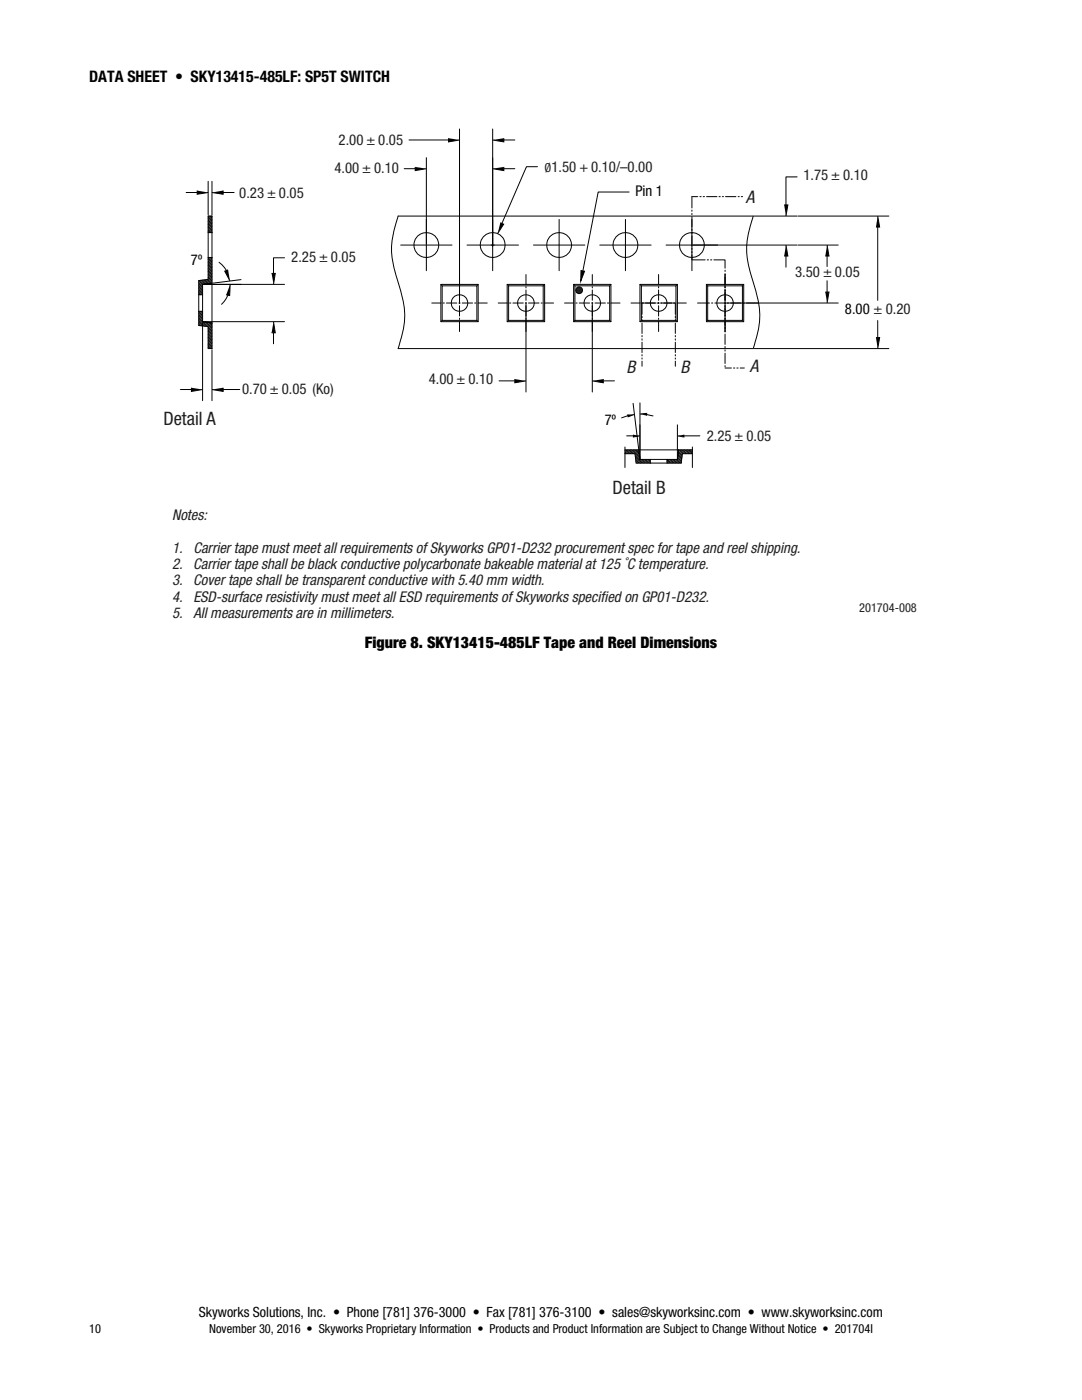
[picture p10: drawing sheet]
<svg xmlns="http://www.w3.org/2000/svg" width="216mm" height="279mm" viewBox="0 0 216 279" stroke-linecap="round" stroke-linejoin="round" font-family="sans-serif">
<g fill="none" stroke="#010202" stroke-width=".2">
<path d="M81.6 27.9h7.9M91.7 25.7v34.6M98.3 25.7v28.3M100.5 27.9h2.2M139.2 39.2h-1.1v2.3M139.7 39.2h.2M140.3 39.2h.3M141 39.2h2.1M143.5 39.2h.2M144.1 39.2h.3M144.8 39.2h2M147.3 39.2h.2"/>
<path d="M147.9 39.2h.3M79.4 43.1h70.9a17.1 17.1 0 0 0 0 13.2 16.9 16.9 0 0 1 .4 11.8l-.4 1.5h-70.9M80 48.9h10.2M85.1 46.4a2.48 2.48 0 0 1 2.4 2.5 2.48 2.48 0 0 1-2.4 2.5M85.1 43.8v10.2M93.2 48.9h10.3M119.7 48.9h10.2M124.8 43.8v10.2M132.9 48.9h10.3M138.1 50.8v1.1h2.6M138.1 41.9v.3M138.1 42.6v.2"/>
<path d="M138.1 43.2v10.8M141.1 51.9h.3M141.8 51.9h.2M142.5 51.9h2.2v1.6M144.7 53.9v.3M144.7 54.6v.3M144.7 55.3v2M144.7 57.7v.3M144.7 58.4v.2M144.7 59v2.1M144.7 61.6v.2M144.7 62.2v.2"/>
<path d="M144.7 62.9v2M144.7 65.3v.3M144.7 66v.3M144.7 66.7v2M144.7 69.2v.2M144.7 69.8v.3M144.7 70.5v2.1M144.7 73v.2M144.7 73.4h1.2M146.4 73.4h.2M147 73.4h.3M147.7 73.4h.8"/>
<circle cx="98.3" cy="48.9" r="2.48"/>
<circle cx="124.8" cy="48.9" r="2.48"/>
<circle cx="138.1" cy="48.9" r="2.48"/>
</g>
<path d="M98.3 27.9l2.2-.3v.7z" fill="#010202"/>
<path d="M100.5 27.6v.7l-2.2-.4" fill="none" stroke="#010202" stroke-width=".2"/>
<path d="M89.5 27.6l2.2 .3-2.2 .4z" fill="#010202"/>
<g fill="none" stroke="#010202" stroke-width=".2">
<path d="M37.1 38.4h2.2M41.5 36.2v6.7M42.3 36.2v6.7M44.5 38.4h2.2M89.5 27.6v.7l2.2-.4M91.7 54.8v2M91.7 57.2v.3M91.7 57.9v2M118.2 54.8v2M118.2 57.2v.3M118.2 57.9v2M131.4 54.8v2"/>
<path d="M131.4 57.2v.3M131.4 57.9v2M144.7 54.8v2M144.7 57.2v.3M144.7 57.9v2M86.2 60.5h1.8M88.4 60.5h.3M89.1 60.5h2.1M91.6 60.5h.2M91.7 60.3v.3M91.7 61v2.1M91.7 63.5v.2"/>
<path d="M91.7 64.2v2M92.2 60.5h2.1M94.7 60.5h.3M95.4 60.5h1.8M99.4 60.5h1.9M101.7 60.5h.2M102.3 60.5h2.1M104.8 60.5h.2M105.5 60.5h2.1M108 60.5h.2M108.6 60.5h1.9M118.2 60.3v.3"/>
<path d="M118.2 61v2.1M118.2 63.5v.2M118.2 64.2v2M128.1 63.1v.3M128.1 63.8v.3M128.1 64.5v2M128.1 67v.2M128.1 67.6v.3M128.1 68.3v2.1M128.1 70.8v.2M128.1 71.4v.3M128.1 72.1v1"/>
<path d="M130.7 60.5h-2.6v2.2M131.1 60.5h.3M131.4 60.3v.3M131.4 61v2.1M131.4 63.5v.2M131.4 64.2v2M131.8 60.5h.3M132.5 60.5h2.2M134.8 60.5v2.2M134.8 63.1v.3M134.8 63.8v.3M134.8 64.5v2"/>
<path d="M134.8 67v.2M134.8 67.6v.3M134.8 68.3v2.1M134.8 70.8v.2M134.8 71.4v.3M134.8 72.1v1M139.2 60.5h2.4M142 60.5h.2M142.6 60.5h2.1M144.7 60.3v.3M144.7 61v2.1M144.7 63.5v.2"/>
<path d="M144.7 64.2v2M145.1 60.5h.3M145.8 60.5h2.1M148.3 60.5h.2M148.9 60.5h2.4"/>
</g>
<path d="M39.3 38l2.2 .4-2.2 .4z" fill="#010202"/>
<path d="M39.3 38v.8l2.2-.4" fill="none" stroke="#010202" stroke-width=".2"/>
<path d="M42.3 38.4l2.2-.4v.8z" fill="#010202"/>
<path d="M44.5 38v.8l-2.2-.4M36 77.7h2.2M40.4 64.4v15.6M42.3 69.8v10.2M44.5 77.7h3.3" fill="none" stroke="#010202" stroke-width=".2"/>
<path d="M38.2 77.4l2.2 .3-2.2 .4z" fill="#010202"/>
<path d="M38.2 77.4v.7l2.2-.4" fill="none" stroke="#010202" stroke-width=".2"/>
<path d="M42.3 77.7l2.2-.3v.7z" fill="#010202"/>
<path d="M40.6 56.8h16.2M56.8 51.4h-2.2v3.2M40.6 64.2h16.2M44.5 77.4v.7l-2.2-.4M54.6 66.4v2.2" fill="none" stroke="#010202" stroke-width=".2"/>
<path d="M54.6 64.2l.3 2.2h-.7z" fill="#010202"/>
<path d="M54.6 64.2l.3 2.2h-.7" fill="none" stroke="#010202" stroke-width=".2"/>
<path d="M54.2 54.6h.7l-.3 2.2z" fill="#010202"/>
<path d="M107.2 33.3h-2.2l-4.8 11.3M54.2 54.6h.7l-.3 2.2M79.4 43.1a17 17 0 0 0-1 9.5l.6 2.3a23 23 0 0 1 1.7 9.7l-.5 2.3-.8 2.7M85.1 46.4a2.48 2.48 0 0 0-2.5 2.5 2.48 2.48 0 0 0 2.5 2.5" fill="none" stroke="#010202" stroke-width=".2"/>
<path d="M99.8 44.5l.7 .2-1.2 1.9z" fill="#010202"/>
<g fill="none" stroke="#010202" stroke-width=".2">
<path d="M88 56.8h7.4v7.4h-7.4zM88 56.8l.2 .2M88.2 57h7v6.9h-7zM95.4 56.8l-.2 .2M98 48.9h.6M98.3 48.6v.6M99.8 44.5l.7 .2-1.2 1.9M101.2 56.8l.3 .2M101.2 56.8h7.5v7.4h-7.5zM101.5 57h6.9v6.9h-6.9zM108.7 56.8l-.3 .2M127.7 56.8l.3 .2"/>
<path d="M127.7 56.8h7.5v7.4h-7.5zM128 57h6.9v6.9h-6.9zM135.2 56.8l-.3 .2M141 56.8h7.4v7.4h-7.4zM141 56.8l.2 .2M141.2 57h6.9v6.9h-6.9zM148.4 56.8l-.3 .2M88.2 63.9l-.2 .3M95.2 63.9l.2 .3M101.5 63.9l-.3 .3M108.4 63.9l.3 .3M128 63.9l-.3 .3"/>
<path d="M134.9 63.9l.3 .3M141.2 63.9l-.2 .3M148.1 63.9l.3 .3M124.7 89.2v4.1M124.7 90.5h2l.2 1.9h9l.3-1.9h2M124.7 89.8h2.8M124.7 89.9l.6 .6M124.7 90.2l.4 .3M124.7 90.5h.1M124.9 89.8l.7 .7M125.1 87h1.3M125.2 89.8l.7 .7"/>
<path d="M125.5 89.8l.7 .7M125.8 89.8l.7 .7M126 89.8l1.7 1.6M126.4 89.8l1.2 1.3M126.6 89.8l1 .9M126.7 90.8l1.7 1.6M126.8 91.1l1.3 1.3M126.8 91.4l1 1M126.9 91.8l.6 .6M126.9 92.1l.3 .3M126.9 89.8l.6 .6M127.2 89.8l.3 .3"/>
<path d="M127.5 89.8h7.9l-.2 1.9M127.5 89.8l.2 1.9h2.1M127.5 89.8l.2 1.9M127.7 84.8v6.7M127.9 91.7l.8 .7M128.2 91.7l.8 .7M128.5 91.7l.8 .7M128.8 91.7l.8 .7M129.1 91.7l.7 .6M129.4 91.7l.4 .3M129.7 91.7l.1 .1M129.8 91.7v.7"/>
<path d="M129.8 91.7h3.3M133.1 92.1l.3 .3M133.1 91.8l.6 .6M133.1 91.7v.7M133.2 91.7l.8 .7M133.5 91.7l.7 .7M133.8 91.7l.7 .7M134.1 91.7l.7 .7M134.4 91.7l.7 .7M134.7 91.7l.7 .7M135 91.7l.7 .7M135.2 84.8v6.7"/>
<path d="M135.2 91.6l.7 .8M135.2 91.3l.8 .8M135.2 91.1l.8 .7M135.3 90.8l.7 .8M135.3 90.5l.8 .8M135.3 90.3l.8 .8M135.4 90l.7 .8M135.4 89.8l.8 .7M135.7 89.8l.8 .7M136 89.8l.8 .7M136.3 89.8l.7 .7M136.5 87h3.2"/>
<path d="M136.6 89.8l.8 .7M136.9 89.8l.7 .7M137.2 89.8l.7 .7M137.5 89.8l.7 .7M137.7 89.8l.5 .4M138.1 89.8l.1 .1M138.2 89.8h-2.8l-.2 1.9h-2.1M138.2 89.2v4.1"/>
<circle cx="91.7" cy="60.5" r="1.65"/>
<circle cx="118.2" cy="60.5" r="1.65"/>
<circle cx="131.4" cy="60.5" r="1.66"/>
<circle cx="144.7" cy="60.5" r="1.65"/>
</g>
<path d="M126.4 86.8l1.3 .2-1.3 .2z" fill="#010202"/>
<path d="M126.4 86.8v.4l1.3-.2" fill="none" stroke="#010202" stroke-width=".2"/>
<path d="M135.2 87l1.3-.2v.4z" fill="#010202"/>
<g fill="none" stroke="#010202" stroke-width=".2">
<path d="M39.7 58.8h.7M39.7 57.8l.7 .8M39.7 57.6l.7 .7M39.7 57.2l.7 .8M39.7 56.9l.7 .8M39.7 56.7l.7 .7M39.7 56.4l.7 .7M39.7 56.1l.7 .7M39.7 58.1l.7 .7M39.7 58.4l.4 .4M39.7 58.7l.1 .1M39.9 56l.7 .7"/>
<path d="M40.1 55.9l.8 .8M40.4 55.9l.8 .8M40.4 58.8v3.3M40.6 55.9l.8 .7M40.9 55.8l.8 .8M41.2 55.8l.7 .8M41.4 55.8l.8 .7M41.5 46.2l.2 .2M41.5 51.4h.8M41.5 51.4v-8.3h.8v13.4M41.5 51.4v4.4l-1.8 .2v9l1.8 .2v4.4h.8M41.5 45.7l.8 .7h-.8"/>
<path d="M41.5 45.4l.8 .7M41.5 45.1l.8 .8M41.5 44.8l.8 .7M41.5 44.5l.8 .7M41.5 44.2l.8 .8M41.5 43.9l.8 .8M41.5 43.6l.8 .8M41.5 43.3l.8 .8M41.5 45.9l.5 .5M41.5 55.6l.8 .8M41.5 55.3l.8 .8M41.5 55l.8 .8"/>
<path d="M41.5 54.7l.8 .8M41.5 54.4l.8 .8M41.5 54.1l.8 .8M41.5 53.9l.8 .7M41.5 53.6l.8 .7M41.5 53.3l.8 .7M41.5 53l.8 .7M41.5 52.7l.8 .7M41.5 52.4l.8 .8M41.5 52.1l.8 .7M41.5 51.8l.8 .8M41.5 51.5l.8 .8"/>
<path d="M41.6 43.1l.7 .7M41.7 51.4l.6 .6M41.9 43.1l.4 .4M42 51.4l.3 .3M42.2 43.1l.1 .1M42.3 56.5l-1.9 .3v2M42.3 56.5v7.9l-1.9-.2M42.3 56.5l-1.9 .3M39.7 64.3l.8 .8M39.7 63.4l.7 .7M39.7 63.1l.7 .7M39.7 62.8l.7 .8"/>
<path d="M39.7 62.5l.7 .7M39.7 62.2l.7 .8M39.7 64l1.1 1.1M39.7 63.7l1.4 1.4M39.7 64.5l.4 .5M39.7 62.1h.7M39.7 64.9l.1 .1M39.9 62.1l.5 .6M40.2 62.1l.2 .3M40.4 62.1v2.1l1.9 .2v5.2M40.5 64.2l1 1M40.8 64.3l1.5 1.4"/>
<path d="M41.2 64.3l1.1 1.1M41.5 64.3l.8 .8M41.5 69.3l.3 .3M41.5 69.1l.6 .5M41.5 68.8l.8 .7M41.5 68.5l.8 .7M41.5 68.2l.8 .8M41.5 67.9l.8 .7M41.5 67.6l.8 .8M41.5 67.3l.8 .8M41.5 67l.8 .8M41.5 66.7l.8 .8"/>
<path d="M41.5 66.4l.8 .8M41.5 66.1l.8 .8M41.5 65.8l.8 .8M41.5 65.6l.8 .7M41.5 65.3l.8 .7M41.8 64.4l.5 .5M42.2 64.4l.1 .2M125.3 82.9l-1.3 .5M126.3 80.5l1.1 9.1M127.7 80.4v10M127.7 90.5v1.2M129 82.7l1.3 .3"/>
<path d="M136.5 86.8v.4l-1.3-.2"/>
</g>
<path d="M127.7 82.6l1.3-.1v.4z" fill="#010202"/>
<path d="M127.7 82.6l1.3-.1v.4" fill="none" stroke="#010202" stroke-width=".2"/>
<path d="M125.2 82.7h1.4l-1.3 .5z" fill="#010202"/>
<path d="M40.4 56.7l1.9 .1M42.5 56.8h5.6M43.7 52.3l.6 .5 .9 1.2M45.5 58.9l-.8 1.3-.5 .5M48.1 55.8l-5.6 .7M126.6 82.7l-1.3 .5-.1-.5" fill="none" stroke="#010202" stroke-width=".2"/>
<path d="M45.9 56.8l-.1 2.2-.7-.1z" fill="#010202"/>
<path d="M45.9 56.8l-.1 2.2-.7-.1" fill="none" stroke="#010202" stroke-width=".2"/>
<path d="M44.8 54.1l.7-.2 .4 2.2z" fill="#010202"/>
<path d="M45.5 53.9l-.7 .2 1.1 2" fill="none" stroke="#010202" stroke-width=".2"/>
<circle cx="115.6" cy="57.9" r=".69" fill="#231f20"/>
<circle cx="115.6" cy="57.9" r=".69" fill="none" stroke="#010202" stroke-width=".2"/>
<path d="M115.9 53.9l.8 .1-.8 2.1z" fill="#010202"/>
<g fill="none" stroke="#010202" stroke-width=".2">
<path d="M125.5 38.3h-6.1l-3.3 16.7M105 54.8v2M105 57.2v.3M105 57.9v2M106.4 48.9h10.3M111.6 43.8v10.2M114.5 56.8l.2 .2M114.5 56.8h7.4v7.4h-7.4zM114.7 57h7v6.9h-7zM115.9 53.9v2.2l.8-2.1M121.9 56.8l-.2 .2M99.6 76h3.1"/>
<path d="M105 60.3v.3M105 60.7v17.5M114.7 63.9l-.2 .3M118.2 60.7v17.5M120.4 76h2.2M121.7 63.9l.2 .3"/>
<circle cx="111.6" cy="48.9" r="2.49"/>
<circle cx="104.9" cy="60.5" r="1.66"/>
</g>
<path d="M118.2 76l2.2-.3v.7z" fill="#010202"/>
<path d="M120.4 75.7v.7l-2.2-.4" fill="none" stroke="#010202" stroke-width=".2"/>
<path d="M102.7 75.7l2.3 .3-2.3 .4z" fill="#010202"/>
<path d="M159.1 35.3h-2.3v5.6M138.3 48.9h20.8M150.5 43.1h8.6M156.8 51.1v2.2M102.7 75.7v.7l2.3-.4" fill="none" stroke="#010202" stroke-width=".2"/>
<path d="M156.8 48.9l.4 2.2h-.7z" fill="#010202"/>
<path d="M156.8 48.9l.4 2.2h-.7" fill="none" stroke="#010202" stroke-width=".2"/>
<path d="M156.5 40.9h.7l-.4 2.2z" fill="#010202"/>
<path d="M80.7 33.7h2.1M85.1 31.5v17.2M98.3 31.5v17.2M100.5 33.7h2.2M156.5 40.9h.7l-.4 2.2" fill="none" stroke="#010202" stroke-width=".2"/>
<path d="M98.3 33.7l2.2-.4v.7z" fill="#010202"/>
<path d="M100.5 33.3v.7l-2.2-.3" fill="none" stroke="#010202" stroke-width=".2"/>
<path d="M82.8 33.3l2.3 .4-2.3 .3z" fill="#010202"/>
<path d="M82.8 33.3v.7l2.3-.3M159.2 43.1h18.2M175.1 45.3v14.6M150.5 69.6h26.9M175.1 64v3.4" fill="none" stroke="#010202" stroke-width=".2"/>
<path d="M175.1 43.1l.4 2.2h-.7z" fill="#010202"/>
<path d="M175.1 43.1l.4 2.2h-.7" fill="none" stroke="#010202" stroke-width=".2"/>
<path d="M174.8 67.4h.7l-.4 2.2z" fill="#010202"/>
<path d="M159.2 48.9h8.1M165 51.1v2.1M165 56v2.3M144.9 60.5h22.4M174.8 67.4h.7l-.4 2.2" fill="none" stroke="#010202" stroke-width=".2"/>
<path d="M165 48.9l.4 2.2h-.7z" fill="#010202"/>
<path d="M165 48.9l.4 2.2h-.7" fill="none" stroke="#010202" stroke-width=".2"/>
<path d="M164.7 58.3h.7l-.4 2.2z" fill="#010202"/>
<g fill="none" stroke="#010202" stroke-width=".2">
<path d="M164.7 58.3h.7l-.4 2.2M112.7 60.5h1.8M114.9 60.5h.3M115.6 60.5h2M118.1 60.5h.2M118.7 60.5h2.1M121.2 60.5h.3M121.9 60.5h1.8M125.9 60.5h1.9M128.2 60.5h.2M128.8 60.5h2.1M131.3 60.5h.2"/>
<path d="M132 60.5h2M134.4 60.5h.3M135.1 60.5h1.8"/>
</g>
<g font-size="3.7" fill="#221e1f">
<text x="32.6" y="84.8">Detail A</text>
<text x="122.2" y="98.6">Detail B</text>
</g>
<g font-size="3.4" fill="#221e1f">
<text x="148.8" y="40.4">A</text>
<text x="125" y="74.5">B</text>
<text x="135.8" y="74.5">B</text>
<text x="149.6" y="74.3">A</text>
</g>
<g font-size="3.2">
<text x="17.8" y="16.4">DATA SHEET • SKY13415-485LF: SP5T SWITCH</text>
<text x="72.8" y="129.4">Figure 8. SKY13415-485LF Tape and Reel Dimensions</text>
</g>
<g font-size="3" fill="#231f20">
<text x="67.6" y="28.9">2.00 ± 0.05</text>
<text x="66.7" y="34.6">4.00 ± 0.10</text>
<text x="110" y="34.2">1.50 + 0.10/–0.00</text>
<text x="47.7" y="39.4">0.23 ± 0.05</text>
<text x="160.3" y="36">1.75 ± 0.10</text>
<text x="58.1" y="52.3">2.25 ± 0.05</text>
<text x="158.7" y="55.3">3.50 ± 0.05</text>
<text x="85.6" y="76.7">4.00 ± 0.10</text>
<text x="48.3" y="78.7">0.70 ± 0.05 (Ko)</text>
<text x="141" y="87.9">2.25 ± 0.05</text>
<text x="34.3" y="103.8">Notes:</text>
<text x="34.3" y="110.3">1.</text>
<text x="34.3" y="113.6">2.</text>
<text x="38.6" y="113.6">Carrier tape shall be black conductive polycarbonate bakeable material at 125 ˚C temperature.</text>
<text x="38.6" y="110.3">Carrier tape must meet all requirements of Skyworks GP01-D232 procurement spec for tape and reel shipping.</text>
<text x="34.3" y="116.8">3.</text>
<text x="38.6" y="116.8">Cover tape shall be transparent conductive with 5.40 mm width.</text>
<text x="34.3" y="120.1">4.</text>
<text x="34.3" y="123.3">5.</text>
<text x="38.6" y="123.3">All measurements are in millimeters.</text>
<text x="38.6" y="120.1">ESD-surface resistivity must meet all ESD requirements of Skyworks specif</text>
<text x="119.8" y="120.1">ied on GP01-D232.</text>
</g>
<text font-size="3" fill="#010202" x="126.8" y="39.2">Pin 1</text>
<g font-size="3" fill="#030404">
<text x="38.1" y="53" transform="rotate(-1 38.1 53)">7º</text>
<text x="168.6" y="62.8">8.00 ± 0.20</text>
<text x="120.7" y="84.7" transform="rotate(-1 120.7 84.7)">7º</text>
</g>
<text font-size="2.8" x="39.7" y="262.8">Skyworks Solutions, Inc. • Phone [781] 376-3000 • Fax [781] 376-3100 • sales@skyworksinc.com • www.skyworksinc.com</text>
<text font-size="2.5" fill="#231f20" x="108.7" y="34.2">Ø</text>
<text font-size="2.5" fill="#221e1f" x="171.4" y="122.1">201704-008</text>
<g font-size="2.5">
<text x="17.8" y="266.1">10</text>
<text x="41.7" y="266.1">November 30, 2016 • Skyworks Proprietary Information • Products and Product Information are Subject to Change Without Notice • 201704I</text>
</g>
</svg>
